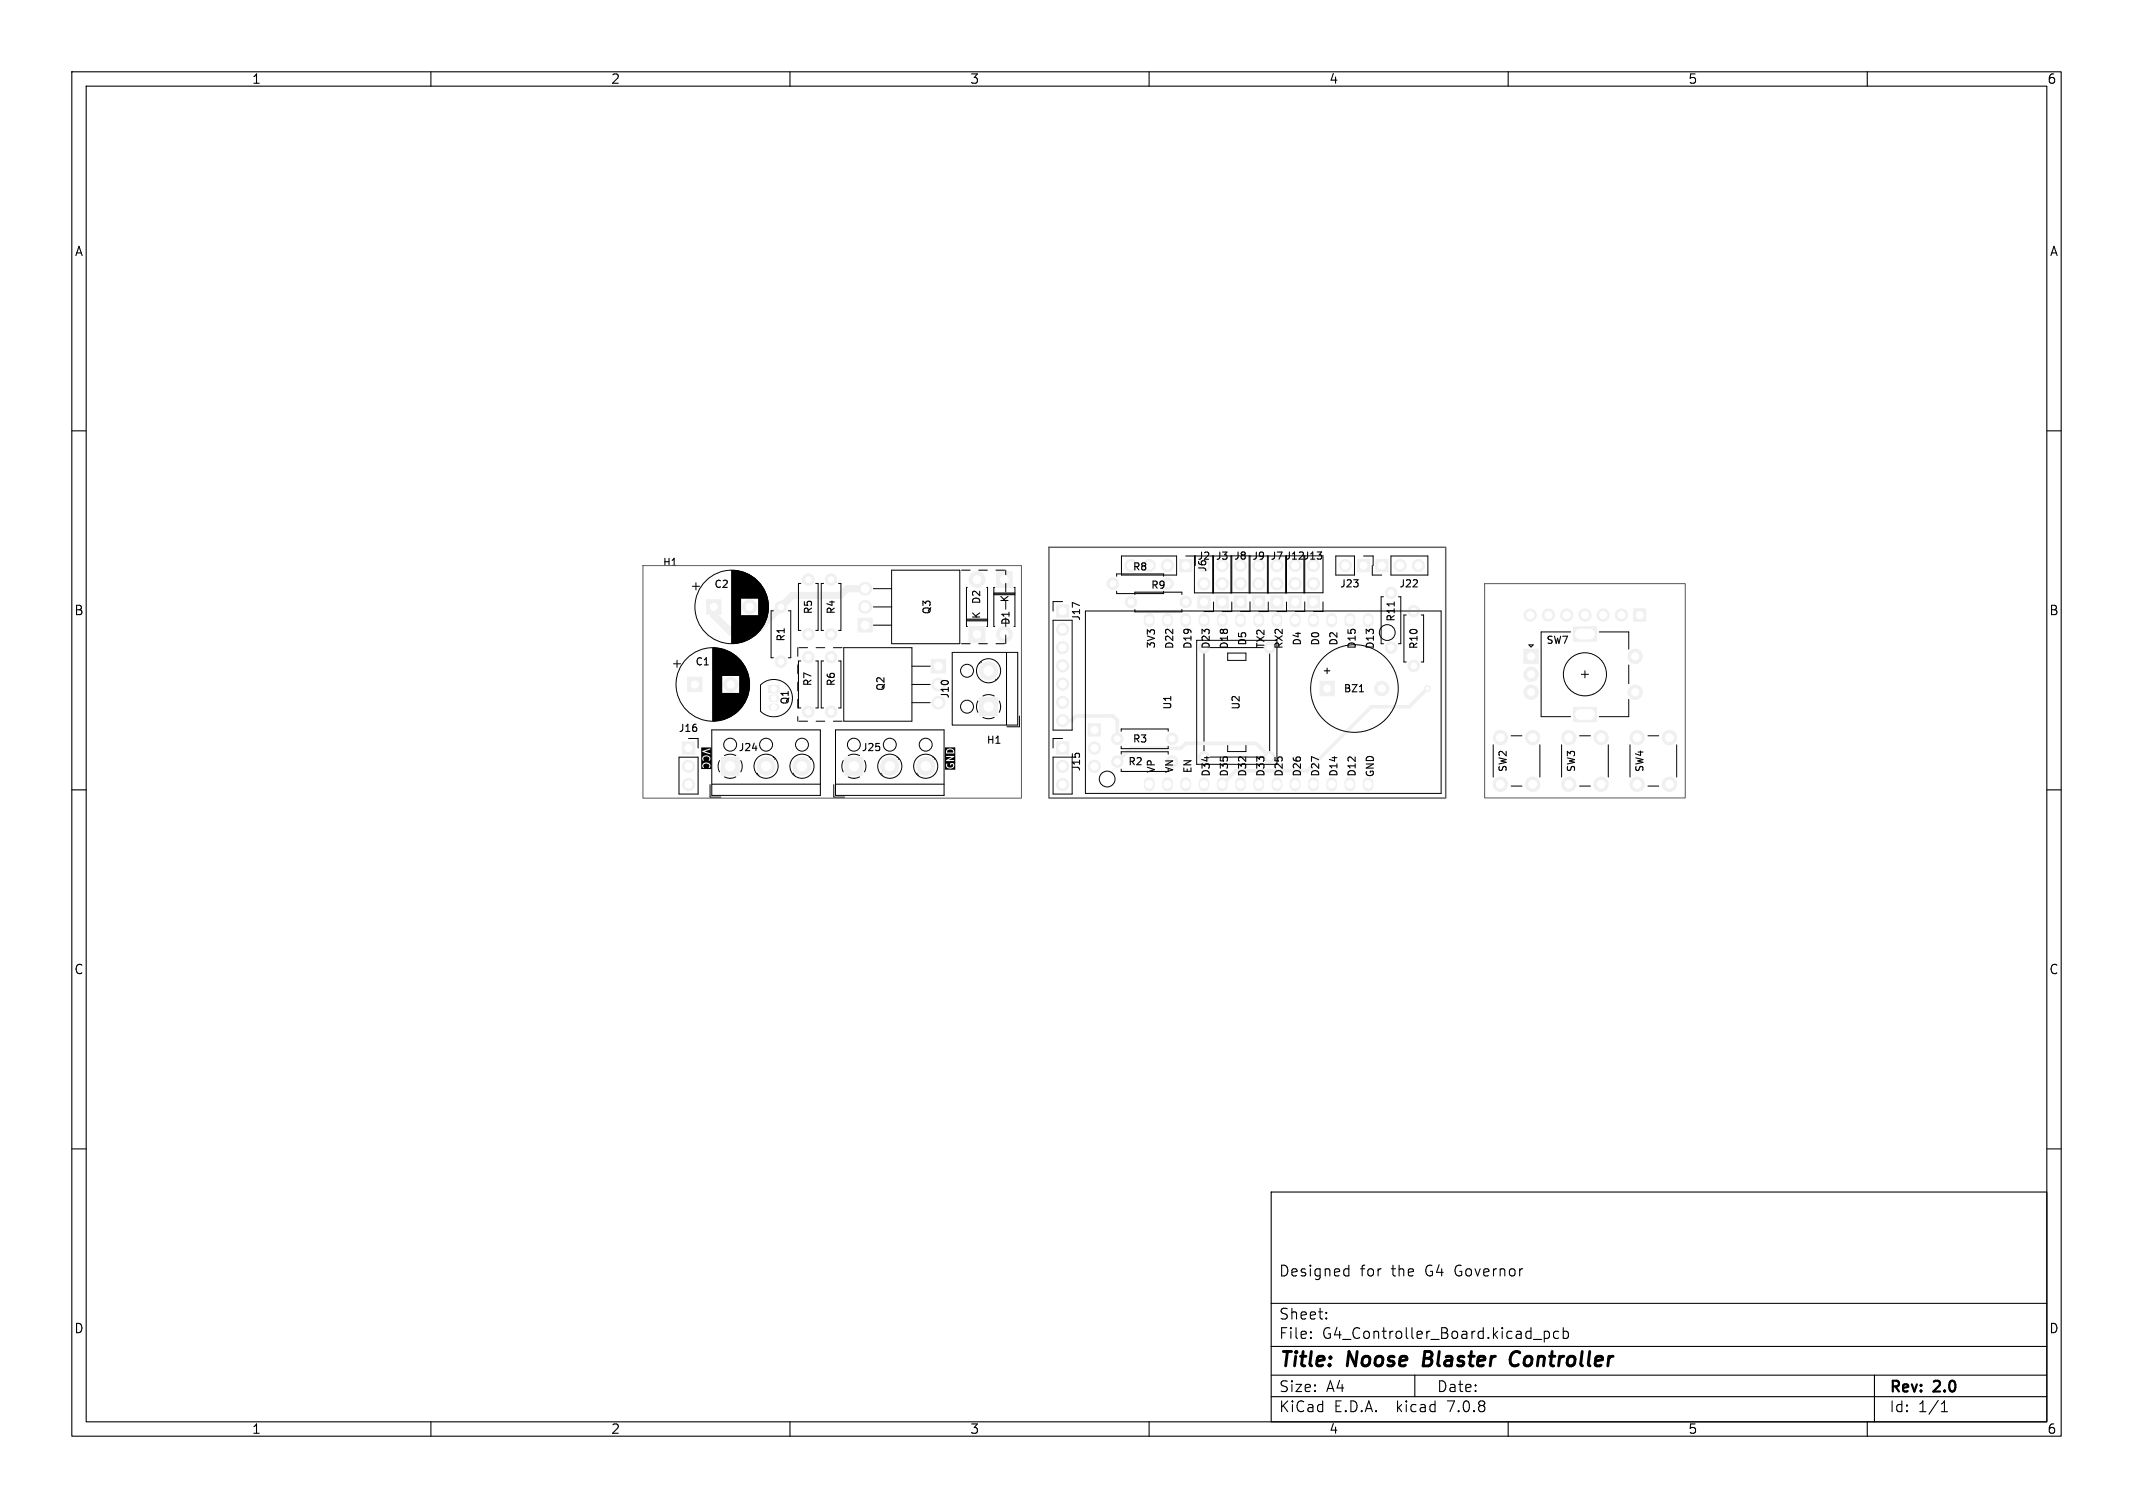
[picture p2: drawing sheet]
<svg xmlns="http://www.w3.org/2000/svg" width="297mm" height="210mm" viewBox="0 0 297 210" stroke-linecap="round" stroke-linejoin="round" font-family="sans-serif">
<g fill="none" stroke="#000" stroke-width=".15">
<path d="M10 10h277v190h-277zM12 12h273v186h-273zM60 10v2M110 10v2M160 10v2M210 10v2M260 10v2M10 60h2M285 60h2M189.3 96.3h.6M194.1 83.8v.6M10 110h2"/>
<path d="M285 110h2M10 160h2M285 160h2M177 166h108v32h-108zM187.4 176.7l.4 .1M187.8 176.2v1.5M187.8 177.6l-.4 .1M60 198v2M110 198v2M160 198v2M177 194.5h108M177 191.5h108"/>
<path d="M177 187.5h108M177 181.5h108M182.5 186.3h.1l-.1 .1M182.5 186.3v.1M182.5 185.5v.1M182.5 185.5h.1l-.1 .1M184.7 183.6v.1M184.7 183.6h-.1l.1 .1M184.7 182.8v.1M184.7 182.8h-.1l.1 .1M197 191.5v3M210 198v2"/>
<path d="M213.5 186.5h1.2M215 185.4v1.5M215 185.5l.5-.1 .2 .3v.4l-.1 .2-.1 .1-.5-.1M217 185.5l-.4-.1-.3 .3v.4l.2 .2 .1 .1 .4-.1M217.7 185.5l.4-.1 .3 .3v.4l-.2 .2-.1 .1-.4-.1M217.7 184.9v1.5M260 198v2M261 191.5v6.5M270.3 196.6h.9M270.3 195.5l.4-.4v1.5"/>
</g>
<path d="M198.4 188.2l-.2 2h.7M211.3 188.2a1.13 1.13 0 0 0-1 .7 1.13 1.13 0 0 0 .3 1.2l.2 .1 .5-.1" fill="none" stroke="#000" stroke-width=".4"/>
<g fill="none" stroke="#000" stroke-width=".14">
<path d="M101.9 79.4v10.2M102 79.4v10.2M102.1 79.4v10.2M102.2 79.4v10.2M102.2 79.5v10.1M102.3 79.5v10.1M102.4 79.5v10.1M102.5 79.5v10.1M102.6 79.5v10.1M102.6 79.5v10M102.7 79.5v10M102.8 79.5v10"/>
<path d="M102.9 79.5v10M103 79.6v9.9M103.1 79.6v9.9M103.2 79.6v3.7M103.3 79.6v3.7M103.4 79.7v3.6M103.5 79.7v3.6M103.6 79.7v3.6M103.6 79.8v3.5M103.7 79.8v3.5M103.8 79.8v3.5M103.9 79.8v3.5"/>
<path d="M103.9 79.9v3.4M104 79.9v3.4M104.1 79.9v3.4M104.1 80v3.3M104.2 80v3.3M124.2 79.4h9.4v10.2h-9.4zM133.9 79.4h1.2M136.3 79.4h1.2M138.7 79.4h1.2M140 79.4v.6M156.2 77.4h7.6v2.7h-7.6zM166.3 77.4v5.2h5.2v-5.2"/>
<path d="M166.4 77.4v1.4M168.9 77.4v5.2M169 77.4v5.2M171.4 77.4v5.2h2.7v-5.2M173.9 77.4v5.2h5.2v-5.2M176.5 77.4v5.2M176.6 77.4v5.2M179 77.4v5.2h5.2v-5.2h-19.1M181.6 77.4v5.2M181.7 77.4v5.2M186 77.4h2.6v2.7h-2.6zM189.9 77.4h1.3v1.4"/>
<path d="M191.1 78.8v1.3h1.3M193.7 77.4h5.1v2.7h-5.1zM93.8 92.4h1M94.3 91.9v1M96.4 81.6h1M96.9 81.1v1M99.3 90.2v10.2M99.4 90.2v10.2M99.5 90.2v10.2M99.6 90.2v10.2M99.6 90.3v10.1M99.7 90.3v10.1"/>
<path d="M99.8 90.3v10.1M99.9 90.3v10.1M100 90.3v10M100.1 90.3v10M100.2 90.3v10M100.3 90.3v10M100.3 90.4v9.9M100.4 90.4v9.9M100.5 90.4v9.9M100.5 90.4v9.8M100.5 90.4v3.7M100.5 96.6v3.6"/>
<path d="M100.6 90.4v3.7M100.6 96.6v3.6M100.7 90.4v3.7M100.7 96.6v3.6M100.7 90.5v3.6M100.8 90.5v3.6M100.8 96.6v3.6M100.9 90.5v3.6M100.9 96.6v3.5M101 90.5v3.6M101 96.6v3.5M101.1 90.6v3.5"/>
<path d="M101.1 96.6v3.5M101.1 96.6v3.4M101.2 90.6v3.5M101.2 96.6v3.4M101.3 90.6v3.5M101.3 96.6v3.4M101.3 90.7v3.4M101.4 90.7v3.4M101.4 96.6v3.3M101.5 90.7v3.4M101.5 96.6v3.3M101.5 90.8v3.3"/>
<path d="M101.6 90.8v3.3M101.6 96.6v3.2M101.7 90.8v3.3M101.7 96.6v3.2M101.7 90.9v3.2M101.8 90.9v3.2M101.8 96.6v3.1M101.9 90.9v3.2M101.9 96.6v3.1M101.9 91v3.1M101.9 96.6v3M102 91v3.1"/>
<path d="M102 96.6v3M102.1 91.1v3M102.1 96.6v3M102.1 96.6v2.9M102.2 91.2v2.9M102.2 96.6v2.9M102.3 91.2v2.9M102.3 96.6v2.8M102.3 91.3v2.8M102.4 91.3v2.8M102.4 96.6v2.7M102.5 91.4v2.7"/>
<path d="M102.5 96.6v2.7M102.5 96.6v2.6M102.6 91.5v2.6M102.6 96.6v2.6M102.6 96.6v2.5M102.7 91.5v2.6M102.7 96.6v2.5M102.7 91.6v2.5M102.7 96.6v2.4M102.8 91.6v2.5M102.8 96.6v2.4M102.8 91.7v2.4"/>
<path d="M102.9 91.7v2.4M102.9 96.6v2.3M102.9 91.8v2.3M102.9 96.6v2.2M103 91.8v2.3M103 96.6v2.2M103 91.9v6.9M103.1 91.9v6.8M103.1 92v6.7M103.1 92v6.6M103.2 85.8v3.6M103.2 92.1v6.5"/>
<path d="M103.2 92.1v6.4M103.3 92.2v6.3M103.3 85.8v3.6M103.3 92.2v6.2M103.3 92.3v6.1M103.4 85.8v3.6M103.4 92.3v6M103.4 92.4v5.9M103.5 92.4v5.8M103.5 85.8v3.5M103.5 92.5v5.6M103.6 85.8v3.5"/>
<path d="M103.6 92.6v5.4M103.6 92.7v5.3M103.7 92.7v5.2M103.7 85.8v3.5M103.7 92.8v5M103.7 92.9v4.9M103.8 85.8v3.4M103.8 93v4.7M103.8 93v4.6M103.9 93.1v4.4M103.9 85.8v3.4M103.9 93.2v4.2"/>
<path d="M103.9 93.3v4.1M104 85.8v3.4M104 93.4v3.9M104 85.8v3.3M104 93.5v3.7M104.1 93.6v3.5M104.1 85.8v3.3M104.1 93.7v3.2M104.1 93.8v3M104.2 85.8v3.3M104.2 93.9v2.8M104.2 85.8v3.2"/>
<path d="M104.2 94.1v2.4M104.3 94.3v2.1M104.3 80v3.3M104.3 85.8v3.2M104.3 94.5v1.7M104.3 80.1v3.2M104.3 94.7v1.2M104.4 80.1v3.2M104.4 85.8v3.2M104.4 85.8v3.1M104.5 80.2v3.1M104.5 85.8v3.1"/>
<path d="M104.6 80.2v3.1M104.6 85.8v3M104.6 80.3v3M104.7 80.3v3M104.7 85.8v3M104.7 85.8v2.9M104.8 80.3v3M104.8 85.8v2.9M104.8 80.4v2.9M104.9 80.4v2.9M104.9 85.8v2.8M105 80.5v2.8"/>
<path d="M105 85.8v2.8M105 85.8v2.7M105.1 80.6v2.7M105.1 85.8v2.7M105.1 85.8v2.6M105.2 80.6v2.7M105.2 85.8v2.6M105.2 80.7v2.6M105.2 85.8v2.5M105.3 80.7v2.6M105.3 85.8v2.5M105.3 80.8v2.5"/>
<path d="M105.4 80.8v2.5M105.4 85.8v2.4M105.4 80.9v2.4M105.5 80.9v2.4M105.5 85.8v2.3M105.5 81v2.3M105.6 81v2.3M105.6 85.8v2.2M105.6 81.1v6.9M105.7 81.1v6.8M105.7 81.2v6.7M105.8 81.2v6.6"/>
<path d="M105.8 81.3v6.5M105.8 81.3v6.4M105.9 81.4v6.3M105.9 95.4v3.6M105.9 95.4a2.6 2.6 0 0 1 3.7 0 2.6 2.6 0 0 1 0 3.7 2.6 2.6 0 0 1-3.7 0M105.9 81.4v6.2M106 81.5v6.1M106 81.5v6M106 81.6v5.9M106.1 81.6v5.8M106.1 81.7v5.7M106.2 81.8v5.5"/>
<path d="M106.2 81.8v5.4M106.2 81.9v5.3M106.3 81.9v5.2M106.3 82v5M106.4 82.1v4.9M106.4 82.2v4.7M106.4 82.2v4.6M106.5 82.3v4.4M106.5 82.4v4.2M106.6 82.5v4.1M106.6 82.6v3.9M106.6 82.7v3.7"/>
<path d="M106.7 82.8v3.5M106.7 82.9v3.3M106.8 83v3M106.8 83.1v2.8M106.8 83.3v2.5M106.9 83.5v2.1M106.9 83.7v1.7M107 83.9v1.2M107.7 85.1h-.3v6.5h.3M109.8 85.1h.3v6.5h-.3M111.1 90.2v1.2M111.1 92.6v1.2"/>
<path d="M111.1 95v1.2M111.1 97.4v1.2M111.1 99.8v.6M111.2 90.2h1.2M111.5 92h-.3v6.6h.3M111.5 81.3h-.3v6.5h.3M113.6 92h.3v6.6h-.3M113.6 81.3h.3v6.5h-.3M113.6 90.2h1.2M114.7 92h-.3v6.6h.3M114.7 81.3h-.3v6.5h.3M116 90.2h1.2"/>
<path d="M116.8 92h.3v6.6h-.3M116.8 81.3h.3v6.5h-.3M117.5 90.2h9.5v10.2h-9.5zM121.6 82h2.6M121.6 84.5h2.6M121.6 87.1h2.6M127 97.9h2.5M127 95.3h2.5M127 92.8h2.5M132.6 90.9h9.1v10.1h-9.1zM133.9 89.6h1.2M134.6 86.2h2.9"/>
<path d="M134.6 86.3h2.9M134.6 86.5h2.9M134.7 81.8h-.1v5.4h.1M136.2 97.6l-.2 .8 .2 .8M136.3 89.6h1.2M136.4 92.3v.1M136.6 92.1l.1 .1M136.9 96.9l.7-.2 .8 .2M136.9 99.9l.8 .2 .7-.2M137.4 81.8h.1v5.4h-.1M138.4 82.6h2.9M138.4 82.8h2.9"/>
<path d="M138.4 82.7h2.9M138.5 81.8h-.1v5.4h.1M138.6 94.6l.1 .1M138.7 89.6h1.2M138.9 94.4v.1M139.1 97.6l.2 .8M139.3 98.4l-.2 .8M140 81.2v1.2M140 83.6v1.2M140 88.4v1.2M140.1 90.9v10.1M141.2 81.8h.1v5.4h-.1"/>
<path d="M141.9 99.7v1.5h-1.7M146.6 86.4h2.7v15.3h-2.7zM148 83.8h-1.4v1.3M151.1 85.1h49.6v25.4h-49.6zM155.5 80.3v-.4h6.5v.4M155.5 82.3v.4h6.5M158 82.8v-.3h6.6v.3M158 84.9v.3h6.6v-.3M166.6 89.2h11.2v17.2h-11.2zM167.6 90.2h9.2v15.2h-9.2zM169 83.8v1.4h-1.4M170.9 90.9h2.6v1.1h-2.6z"/>
<path d="M171.5 83.8v1.4h-1.3M174.1 83.8v1.4h-1.4M176.6 83.8v1.4h-1.3M179.1 83.8v1.4h-1.3M181.7 83.8v1.4h-1.4M184.2 83.8v1.4h-1.3M192.6 83.1h-.3v6.5h.3M194.7 83.1h.3v6.5h-.3M195.8 85.6h-.3v6.6h.3M197.9 85.6h.3v6.6h-.3M212.9 89.8h.6l-.3 .3zM218.7 88h-4.1v11.8h4.1"/>
<path d="M220.2 93.9h1M220.7 93.4v1M222.7 88h4.1v2.4M226.8 97.4v2.4h-4.1M226.8 92.6v2.6M94.5 105.4h2.7v5.2h-2.7zM95.9 102.8h1.3v1.4M98.9 109.3v1.7h1.5M99.1 101.6h15.1v9.2h-15.1zM99.1 109.2h15.1M100.2 105.9l-.2 .8 .2 .8M100.9 108.2l.8 .2"/>
<path d="M102.5 108.2l-.8 .2M102.5 105.2l-.9-.2-.7 .2M103.2 105.9l.1 .8-.1 .8M105.5 107.7l-.1 .1M105.7 107.9l-.1 .1M107.7 105.4v.1M107.9 105.6v.1M110.5 107.7l-.1 .1M110.7 107.9l-.1 .1M111.2 100.4h1.2M112.7 105.4v.1M112.9 105.6v.1"/>
<path d="M113.6 100.4h1.2M116 100.4h1.2M116.1 109.3v1.7h1.5M116.3 101.6h15.2v9.2h-15.2zM116.3 109.2h15.2M117.4 105.9l-.2 .8 .2 .8M119.7 108.2a1.68 1.68 0 0 1-1.6 0M119.7 105.2l-.8-.2-.8 .2M120.4 105.9l.2 .8-.2 .8M122.7 107.7l-.1 .1M122.9 107.9l-.1 .1M125 105.4l-.1 .1"/>
<path d="M125.2 105.6l-.1 .1M127.7 107.7l-.1 .1M127.9 107.9l-.1 .1M130 105.4l-.1 .1M130.2 105.6l-.1 .1M146.6 105.4h2.7v5.2h-2.7zM148 102.8h-1.4v1.4M156.1 101.8v-.3h6.6v.3M156.1 103.9v.4h6.6v-.4M156.1 105v-.3h6.6v.3M156.1 107.1v.3h6.6M170.9 103.6h2.6v1.1h-2.6z"/>
<path d="M207.9 103.7v4.5M210.4 102.5h1.5M210.4 109.5h1.5M214.4 103.7v4.5M217.4 103.7v4.5M219.9 102.5h1.5M219.9 109.5h1.5M223.9 103.7v4.5M227 103.7v4.5M229.5 102.5h1.5M229.5 109.5h1.5M233.5 103.7v4.5"/>
<circle cx="99.3" cy="95.3" r="5.1"/>
<circle cx="101.9" cy="84.5" r="5.1"/>
<circle cx="134.6" cy="93.4" r=".9"/>
<circle cx="134.6" cy="98.4" r=".9"/>
<circle cx="137.6" cy="93.4" r="1.68"/>
<circle cx="188.6" cy="95.9" r="6.1"/>
<circle cx="193.2" cy="88.1" r="1.1"/>
<circle cx="220.7" cy="93.9" r="3"/>
<circle cx="101.7" cy="103.7" r=".9"/>
<circle cx="106.7" cy="103.7" r=".9"/>
<circle cx="106.7" cy="106.7" r="1.68"/>
<circle cx="111.7" cy="106.7" r="1.68"/>
<circle cx="111.7" cy="103.7" r=".9"/>
<circle cx="118.9" cy="103.7" r=".9"/>
<circle cx="123.9" cy="106.7" r="1.68"/>
<circle cx="123.9" cy="103.7" r=".9"/>
<circle cx="128.9" cy="106.7" r="1.68"/>
<circle cx="128.9" cy="103.7" r=".9"/>
<circle cx="154.2" cy="108.5" r="1.1"/>
</g>
<g fill="#f0f0f0" stroke="#f0f0f0" stroke-width=".14">
<path d="M95.8 94.3h2v2h-2z"/>
<path d="M98.4 83.5h2v2h-2z"/>
<path d="M119.5 86.1h2v1.9h-2z"/>
<path d="M177 83h1.7v1.7h-1.7z"/>
<path d="M136.4 97.2h2.5v2.5h-2.5z"/>
<path d="M100.4 105.5h2.5v2.5h-2.5z"/>
<path d="M129.7 91.8h2v1.9h-2z"/>
<path d="M107 95.4h1.5v1.1h-1.5z"/>
<path d="M182 83h1.7v1.7h-1.7z"/>
<path d="M138.8 79.6h2.2v2.2h-2.2z"/>
<path d="M117.6 105.5h2.5v2.5h-2.5z"/>
<path d="M95 103.3h1.7v1.7h-1.7z"/>
<path d="M191.6 77.9h1.7v1.7h-1.7z"/>
<path d="M174.4 83h1.7v1.7h-1.7z"/>
<path d="M169.3 83h1.7v1.7h-1.7z"/>
<path d="M219.1 98.5h3.2v2h-3.2z"/>
<path d="M219.1 87.3h3.2v2h-3.2z"/>
<path d="M212.2 90.4h2v2h-2z"/>
<path d="M183.8 94.9h2v2h-2z"/>
<path d="M166.8 83h1.7v1.7h-1.7z"/>
<path d="M189 77.9h1.7v1.7h-1.7z"/>
<path d="M147.1 84.3h1.7v1.7h-1.7z"/>
<path d="M164.3 77.9h1.7v1.7h-1.7z"/>
<path d="M171.9 83h1.7v1.7h-1.7z"/>
<path d="M179.5 83h1.7v1.7h-1.7z"/>
<path d="M134.9 87.2h2.2v2.2h-2.2z"/>
<path d="M147.1 103.3h1.7v1.7h-1.7z"/>
<path d="M151.5 100.8h1.7v1.7h-1.7z"/>
<path d="M227.5 84.8h1.7v1.7h-1.7z"/>
<circle cx="101.8" cy="95.3" r="1"/>
<circle cx="104.4" cy="84.5" r="1"/>
<circle cx="115.7" cy="99.1" r=".8"/>
<circle cx="115.7" cy="91.5" r=".8"/>
<circle cx="177.8" cy="78.8" r=".85"/>
<circle cx="177.8" cy="81.3" r=".85"/>
<circle cx="137.6" cy="93.4" r="1.25"/>
<circle cx="111.7" cy="106.7" r="1.25"/>
<circle cx="106.7" cy="106.7" r="1.25"/>
<circle cx="176.8" cy="90.2" r=".76"/>
<circle cx="167.6" cy="90.2" r=".76"/>
<circle cx="176.8" cy="105.4" r=".76"/>
<circle cx="167.6" cy="105.4" r=".76"/>
<circle cx="162.6" cy="81.3" r=".8"/>
<circle cx="154.9" cy="81.3" r=".8"/>
<circle cx="112.5" cy="91.5" r=".8"/>
<circle cx="112.5" cy="99.1" r=".8"/>
<circle cx="182.9" cy="78.7" r=".85"/>
<circle cx="182.9" cy="81.3" r=".85"/>
<circle cx="139.9" cy="88.3" r="1.1"/>
<circle cx="128.9" cy="106.7" r="1.25"/>
<circle cx="123.9" cy="106.7" r="1.25"/>
<circle cx="95.9" cy="109.3" r=".85"/>
<circle cx="95.9" cy="106.7" r=".85"/>
<circle cx="213.4" cy="102.7" r="1"/>
<circle cx="213.4" cy="109.2" r="1"/>
<circle cx="208.9" cy="102.7" r="1"/>
<circle cx="208.9" cy="109.2" r="1"/>
<circle cx="112.5" cy="88.3" r=".8"/>
<circle cx="112.5" cy="80.7" r=".8"/>
<circle cx="193.7" cy="82.6" r=".8"/>
<circle cx="193.7" cy="90.2" r=".8"/>
<circle cx="197.5" cy="78.8" r=".85"/>
<circle cx="194.9" cy="78.8" r=".85"/>
<circle cx="175.3" cy="78.8" r=".85"/>
<circle cx="175.3" cy="81.3" r=".85"/>
<circle cx="232.5" cy="102.7" r="1"/>
<circle cx="232.5" cy="109.2" r="1"/>
<circle cx="228" cy="102.7" r="1"/>
<circle cx="228" cy="109.2" r="1"/>
<circle cx="115.7" cy="80.7" r=".8"/>
<circle cx="115.7" cy="88.3" r=".8"/>
<circle cx="108.7" cy="92.1" r=".8"/>
<circle cx="108.7" cy="84.5" r=".8"/>
<circle cx="170.2" cy="78.8" r=".85"/>
<circle cx="170.2" cy="81.3" r=".85"/>
<circle cx="163.2" cy="102.9" r=".8"/>
<circle cx="155.6" cy="102.9" r=".8"/>
<circle cx="227.7" cy="91.4" r="1"/>
<circle cx="227.7" cy="96.4" r="1"/>
<circle cx="213.2" cy="93.9" r="1"/>
<circle cx="213.2" cy="96.4" r="1"/>
<circle cx="192.4" cy="95.9" r="1"/>
<circle cx="167.6" cy="81.3" r=".85"/>
<circle cx="187.3" cy="78.8" r=".85"/>
<circle cx="148" cy="100.3" r=".85"/>
<circle cx="148" cy="97.8" r=".85"/>
<circle cx="148" cy="95.3" r=".85"/>
<circle cx="148" cy="92.7" r=".85"/>
<circle cx="148" cy="90.2" r=".85"/>
<circle cx="148" cy="87.6" r=".85"/>
<circle cx="196.9" cy="85.1" r=".8"/>
<circle cx="196.9" cy="92.7" r=".8"/>
<circle cx="157.5" cy="78.8" r=".85"/>
<circle cx="160" cy="78.8" r=".85"/>
<circle cx="162.6" cy="78.8" r=".85"/>
<circle cx="155.6" cy="106.1" r=".8"/>
<circle cx="163.2" cy="106.1" r=".8"/>
<circle cx="165.1" cy="83.8" r=".8"/>
<circle cx="157.5" cy="83.8" r=".8"/>
<circle cx="222.9" cy="102.7" r="1"/>
<circle cx="222.9" cy="109.2" r="1"/>
<circle cx="218.4" cy="102.7" r="1"/>
<circle cx="218.4" cy="109.2" r="1"/>
<circle cx="172.7" cy="78.7" r=".85"/>
<circle cx="172.7" cy="81.3" r=".85"/>
<circle cx="180.3" cy="78.7" r=".85"/>
<circle cx="180.3" cy="81.3" r=".85"/>
<circle cx="136" cy="80.7" r="1.1"/>
<circle cx="148" cy="109.3" r=".85"/>
<circle cx="148" cy="106.7" r=".85"/>
<circle cx="152.4" cy="106.7" r=".85"/>
<circle cx="152.4" cy="104.2" r=".85"/>
<circle cx="213.1" cy="85.7" r=".85"/>
<circle cx="215.6" cy="85.7" r=".85"/>
<circle cx="218.1" cy="85.7" r=".85"/>
<circle cx="220.7" cy="85.7" r=".85"/>
<circle cx="223.2" cy="85.7" r=".85"/>
<circle cx="225.8" cy="85.7" r=".85"/>
<circle cx="198.8" cy="95.9" r=".4"/>
</g>
<path d="M120.4 82h.1M120.4 84.5h.1M130.6 97.9h.1M130.6 95.3h.1" fill="none" stroke="#f0f0f0" stroke-width="1.9"/>
<g fill="none" stroke="#f0f0f0" stroke-width="1.5">
<path d="M160 86.1v.5M162.6 86.1v.5M165.1 86.1v.5M167.6 86.1v.5M170.2 86.1v.5M172.7 86.1v.5M175.3 86.1v.5M177.8 86.1v.5M180.3 86.1v.5M182.9 86.1v.5M185.4 86.1v.5M188 86.1v.5"/>
<path d="M190.5 86.1v.5M160 109v.5M162.6 109v.5M165.1 109v.5M167.6 109v.5M170.2 109v.5M172.7 109v.5M175.3 109v.5M177.8 109v.5M180.3 109v.5M182.9 109v.5M185.4 109v.5"/>
<path d="M188 109v.5M190.5 109v.5"/>
</g>
<path d="M107.5 98.5h.5M107.5 97.2h.5" fill="none" stroke="#f0f0f0" stroke-width="1.1"/>
<path d="M198.8 95.9l-2.6 2.5h-5.2l-9 8.9h-9.9l-1.9 1.9M148 100.3h1.2l.7-.6h5l.7 .6v2.6M176.8 105.4l-1.9-1.9h-9.8l-.7 .7h-7l-1.8 1.9" fill="none" stroke="#f0f0f0" stroke-width=".5"/>
<path d="M120.5 82h-2.6l-.9 .9h-6.7l-5.1 5.1h-3.4l-2.4-2.4v-1.1" fill="none" stroke="#f0f0f0" stroke-width="1"/>
<g fill="#fff" stroke="#fff" stroke-width=".14">
<circle cx="198.8" cy="95.9" r=".2"/>
<circle cx="101.8" cy="95.3" r=".5"/>
<circle cx="96.8" cy="95.3" r=".5"/>
<circle cx="104.4" cy="84.5" r=".5"/>
<circle cx="99.4" cy="84.5" r=".5"/>
<circle cx="120.5" cy="82" r=".55"/>
<circle cx="120.5" cy="84.5" r=".55"/>
<circle cx="120.5" cy="87.1" r=".55"/>
<circle cx="115.7" cy="99.1" r=".4"/>
<circle cx="115.7" cy="91.5" r=".4"/>
<circle cx="195" cy="104.7" r="1.6"/>
<circle cx="160" cy="86.4" r=".51"/>
<circle cx="162.6" cy="86.4" r=".51"/>
<circle cx="165.1" cy="86.4" r=".51"/>
<circle cx="167.6" cy="86.4" r=".51"/>
<circle cx="170.2" cy="86.4" r=".51"/>
<circle cx="172.7" cy="86.4" r=".51"/>
<circle cx="175.3" cy="86.4" r=".51"/>
<circle cx="177.8" cy="86.4" r=".51"/>
<circle cx="180.3" cy="86.4" r=".51"/>
<circle cx="182.9" cy="86.4" r=".51"/>
<circle cx="185.4" cy="86.4" r=".51"/>
<circle cx="188" cy="86.4" r=".51"/>
<circle cx="190.5" cy="86.4" r=".51"/>
<circle cx="190.5" cy="109.2" r=".51"/>
<circle cx="188" cy="109.2" r=".51"/>
<circle cx="185.4" cy="109.2" r=".51"/>
<circle cx="182.9" cy="109.2" r=".51"/>
<circle cx="180.3" cy="109.2" r=".51"/>
<circle cx="177.8" cy="109.2" r=".51"/>
<circle cx="175.3" cy="109.2" r=".51"/>
<circle cx="172.7" cy="109.2" r=".51"/>
<circle cx="170.2" cy="109.2" r=".51"/>
<circle cx="167.6" cy="109.2" r=".51"/>
<circle cx="165.1" cy="109.2" r=".51"/>
<circle cx="162.6" cy="109.2" r=".51"/>
<circle cx="160" cy="109.2" r=".51"/>
<circle cx="177.8" cy="78.8" r=".5"/>
<circle cx="177.8" cy="81.3" r=".5"/>
<circle cx="177.8" cy="83.8" r=".5"/>
<circle cx="93.3" cy="82.5" r="1.6"/>
<circle cx="137.6" cy="93.4" r=".65"/>
<circle cx="137.6" cy="98.4" r=".65"/>
<circle cx="111.7" cy="106.7" r=".65"/>
<circle cx="106.7" cy="106.7" r=".65"/>
<circle cx="101.7" cy="106.7" r=".65"/>
<circle cx="176.8" cy="90.2" r=".38"/>
<circle cx="176.8" cy="105.4" r=".38"/>
<circle cx="167.6" cy="105.4" r=".38"/>
<circle cx="130.7" cy="97.9" r=".55"/>
<circle cx="130.7" cy="95.3" r=".55"/>
<circle cx="130.7" cy="92.8" r=".55"/>
<circle cx="162.6" cy="81.3" r=".4"/>
<circle cx="154.9" cy="81.3" r=".4"/>
<circle cx="107.7" cy="98.5" r=".37"/>
<circle cx="107.7" cy="97.2" r=".37"/>
<circle cx="107.7" cy="96" r=".37"/>
<circle cx="112.5" cy="91.5" r=".4"/>
<circle cx="112.5" cy="99.1" r=".4"/>
<circle cx="182.9" cy="78.7" r=".5"/>
<circle cx="182.9" cy="81.3" r=".5"/>
<circle cx="182.9" cy="83.8" r=".5"/>
<circle cx="139.9" cy="88.3" r=".55"/>
<circle cx="139.9" cy="80.7" r=".55"/>
<circle cx="149.9" cy="80" r="1.6"/>
<circle cx="128.9" cy="106.7" r=".65"/>
<circle cx="123.9" cy="106.7" r=".65"/>
<circle cx="118.9" cy="106.7" r=".65"/>
<circle cx="95.9" cy="109.3" r=".5"/>
<circle cx="95.9" cy="106.7" r=".5"/>
<circle cx="95.9" cy="104.2" r=".5"/>
<circle cx="213.4" cy="102.7" r=".55"/>
<circle cx="213.4" cy="109.2" r=".55"/>
<circle cx="208.9" cy="102.7" r=".55"/>
<circle cx="208.9" cy="109.2" r=".55"/>
<circle cx="112.5" cy="88.3" r=".4"/>
<circle cx="112.5" cy="80.7" r=".4"/>
<circle cx="193.7" cy="82.6" r=".4"/>
<circle cx="193.7" cy="90.2" r=".4"/>
<circle cx="197.5" cy="78.8" r=".5"/>
<circle cx="194.9" cy="78.8" r=".5"/>
<circle cx="192.4" cy="78.8" r=".5"/>
<circle cx="175.3" cy="78.8" r=".5"/>
<circle cx="175.3" cy="81.3" r=".5"/>
<circle cx="175.3" cy="83.8" r=".5"/>
<circle cx="232.5" cy="102.7" r=".55"/>
<circle cx="232.5" cy="109.2" r=".55"/>
<circle cx="228" cy="102.7" r=".55"/>
<circle cx="228" cy="109.2" r=".55"/>
<circle cx="138.4" cy="107.3" r="1.6"/>
<circle cx="115.7" cy="80.7" r=".4"/>
<circle cx="115.7" cy="88.3" r=".4"/>
<circle cx="108.7" cy="92.1" r=".4"/>
<circle cx="108.7" cy="84.5" r=".4"/>
<circle cx="170.2" cy="78.8" r=".5"/>
<circle cx="170.2" cy="81.3" r=".5"/>
<circle cx="170.2" cy="83.8" r=".5"/>
<circle cx="163.2" cy="102.9" r=".4"/>
<circle cx="155.6" cy="102.9" r=".4"/>
<circle cx="227.7" cy="91.4" r=".5"/>
<circle cx="227.7" cy="96.4" r=".5"/>
<circle cx="213.2" cy="93.9" r=".5"/>
<circle cx="213.2" cy="96.4" r=".5"/>
<circle cx="213.2" cy="91.4" r=".5"/>
<circle cx="209.3" cy="93.9" r="1.1"/>
<circle cx="192.4" cy="95.9" r=".5"/>
<circle cx="184.8" cy="95.9" r=".5"/>
<circle cx="167.6" cy="81.3" r=".5"/>
<circle cx="167.6" cy="83.8" r=".5"/>
<circle cx="187.3" cy="78.8" r=".5"/>
<circle cx="189.9" cy="78.8" r=".5"/>
<circle cx="148" cy="100.3" r=".5"/>
<circle cx="148" cy="97.8" r=".5"/>
<circle cx="148" cy="95.3" r=".5"/>
<circle cx="148" cy="92.7" r=".5"/>
<circle cx="148" cy="90.2" r=".5"/>
<circle cx="148" cy="87.6" r=".5"/>
<circle cx="148" cy="85.1" r=".5"/>
<circle cx="232.1" cy="93.9" r="1.1"/>
<circle cx="196.9" cy="85.1" r=".4"/>
<circle cx="196.9" cy="92.7" r=".4"/>
<circle cx="157.5" cy="78.8" r=".5"/>
<circle cx="160" cy="78.8" r=".5"/>
<circle cx="162.6" cy="78.8" r=".5"/>
<circle cx="165.1" cy="78.8" r=".5"/>
<circle cx="155.6" cy="106.1" r=".4"/>
<circle cx="165.1" cy="83.8" r=".4"/>
<circle cx="157.5" cy="83.8" r=".4"/>
<circle cx="222.9" cy="102.7" r=".55"/>
<circle cx="222.9" cy="109.2" r=".55"/>
<circle cx="218.4" cy="102.7" r=".55"/>
<circle cx="218.4" cy="109.2" r=".55"/>
<circle cx="172.7" cy="78.7" r=".5"/>
<circle cx="172.7" cy="81.3" r=".5"/>
<circle cx="172.7" cy="83.8" r=".5"/>
<circle cx="180.3" cy="78.7" r=".5"/>
<circle cx="180.3" cy="81.3" r=".5"/>
<circle cx="180.3" cy="83.8" r=".5"/>
<circle cx="136" cy="80.7" r=".55"/>
<circle cx="136" cy="88.3" r=".55"/>
<circle cx="148" cy="109.3" r=".5"/>
<circle cx="148" cy="106.7" r=".5"/>
<circle cx="148" cy="104.2" r=".5"/>
<circle cx="152.4" cy="106.7" r=".5"/>
<circle cx="152.4" cy="104.2" r=".5"/>
<circle cx="152.4" cy="101.6" r=".5"/>
<circle cx="213.1" cy="85.7" r=".5"/>
<circle cx="215.6" cy="85.7" r=".5"/>
<circle cx="218.1" cy="85.7" r=".5"/>
<circle cx="220.7" cy="85.7" r=".5"/>
<circle cx="223.2" cy="85.7" r=".5"/>
<circle cx="225.8" cy="85.7" r=".5"/>
<circle cx="228.3" cy="85.7" r=".5"/>
</g>
<path d="M220 99.5h1.3M220 88.3h1.3" fill="none" stroke="#fff" stroke-width="1.5"/>
<path d="M97.6 104.1h1.5v3h-1.5v-.4h.2v.2h.2a.4 .4 0 0 1 .3-.6 .4 .4 0 0 1 .4 .6h.2v-.5l-.5-.2-.4 .1-.2 .4h-.2v-1h.2v.2h.2a.4 .4 0 0 1 .3-.6 .4 .4 0 0 1 .4 .6h.2v-.5l-.5-.2-.4 .1-.2 .4h-.2v-1l1.3 .3v-.1l-.8-.3 .8-.2v-.1l-1.3 .4zM131.9 104.5a.46 .46 0 0 1 .5-.1 .46 .46 0 0 1 .3 .4h-.8zM131.6 104.1h1.4v3.1h-1.4v-.6h.1l.2 .3 .5 .1 .4-.2 .1-.3-.2-.2h-.4l.1 .3v-.2h.3a.4 .4 0 0 1-.4 .5 .4 .4 0 0 1-.4-.5l-.1-.1-.1 .3h-.1v-.7l.2 .1h1v-.2h-.7l.8-.5h-1.1v.1h.7l-.9 .5v-1h1.2l.1-.3-.2-.3-.5-.1-.4 .2-.1 .5h-.1z" fill="#000"/>
<path d="M89.5 78.8h52.7v32.4h-52.7zM206.7 81.3h28v29.8h-28z" fill="none" stroke="#575757" stroke-width=".14"/>
<path d="M146.1 76.2h55.2v34.9h-55.2z" fill="none" stroke="#575757" stroke-width=".2"/>
<g font-size="2.8">
<text x="178" y="190.9">Title:</text>
<text x="187.7" y="190.9">Noose</text>
<text x="199" y="190.9">Blaster</text>
<text x="211.9" y="190.9">Controller</text>
</g>
<g font-size="2.1">
<text x="178" y="178">Designed</text>
<text x="189.4" y="178">for</text>
<text x="193.8" y="178">the</text>
<text x="198.6" y="178">G4 Governor</text>
<text x="178" y="184">Sheet:</text>
<text x="178" y="186.7">File:</text>
<text x="184.1" y="186.7">G4_Controller_Board.kicad_pcb</text>
<text x="178" y="196.9">KiCad</text>
<text x="178" y="194.1">Size:</text>
<text x="184.7" y="194.1">A4</text>
<text x="185.7" y="196.9">E.D.A.</text>
<text x="194.6" y="196.9">kicad</text>
<text x="200" y="194.1">Date:</text>
<text x="201.8" y="196.9">7.0.8</text>
<text x="263" y="194.3">Rev:</text>
<text x="263" y="196.9">Id:</text>
<text x="267.1" y="196.9">1/1</text>
<text x="269.4" y="194.3">2.0</text>
</g>
<g font-size="1.8">
<text x="35" y="11.9">1</text>
<text x="85" y="11.9">2</text>
<text x="135" y="11.9">3</text>
<text x="185" y="11.9">4</text>
<text x="235" y="11.9">5</text>
<text x="285" y="11.9">6</text>
<text x="10.3" y="35.9">A</text>
<text x="285.4" y="35.9">A</text>
<text x="10.3" y="85.9">B</text>
<text x="285.3" y="85.9">B</text>
<text x="10.3" y="135.9">C</text>
<text x="285.3" y="135.9">C</text>
<text x="10.3" y="185.9">D</text>
<text x="285.3" y="185.9">D</text>
<text x="35" y="199.9">1</text>
<text x="85" y="199.9">2</text>
<text x="135" y="199.9">3</text>
<text x="185" y="199.9">4</text>
<text x="235" y="199.9">5</text>
<text x="285" y="199.9">6</text>
</g>
<g font-size="1.4">
<text x="92.2" y="79">H1</text>
<text x="99.4" y="82.1">C2</text>
<text x="140.6" y="84" transform="rotate(-90 140.6 84)">K</text>
<text x="157.7" y="79.7">R8</text>
<text x="160.2" y="82.2">R9</text>
<text x="166.7" y="78.2">J2</text>
<text x="168.2" y="79.7" transform="rotate(-90 168.2 79.7)">J6</text>
<text x="169.2" y="78.2">J3</text>
<text x="171.7" y="78.1">J8</text>
<text x="174.3" y="78.2">J9</text>
<text x="176.8" y="78.2">J7 J12 J13</text>
<text x="186.5" y="82">J23</text>
<text x="194.8" y="82">J22</text>
<text x="109.5" y="89.4" transform="rotate(-90 109.5 89.4)">R1</text>
<text x="113.3" y="85.6" transform="rotate(-90 113.3 85.6)">R5</text>
<text x="116.4" y="85.6" transform="rotate(-90 116.4 85.6)">R4</text>
<text x="129.8" y="85.6" transform="rotate(-90 129.8 85.6)">Q3</text>
<text x="136.7" y="86.3" transform="rotate(-90 136.7 86.3)">K</text>
<text x="136.7" y="84.2" transform="rotate(-90 136.7 84.2)">D2</text>
<text x="140.8" y="87.1" transform="rotate(-90 140.8 87.1)">D1</text>
<text x="150.6" y="86.5" transform="rotate(-90 150.6 86.5)">J17</text>
<text x="194.4" y="86.7" transform="rotate(-90 194.4 86.7)">R11</text>
<text x="215.2" y="89.9">SW7</text>
<text x="96.7" y="92.9">C1</text>
<text x="113.2" y="95.7" transform="rotate(-90 113.2 95.7)">R7</text>
<text x="116.4" y="95.7" transform="rotate(-90 116.4 95.7)">R6</text>
<text x="161" y="90.4" transform="rotate(-90 161 90.4)">3V3</text>
<text x="163.6" y="90.5" transform="rotate(-90 163.6 90.5)">D22</text>
<text x="166.1" y="90.5" transform="rotate(-90 166.1 90.5)">D19</text>
<text x="168.6" y="90.5" transform="rotate(-90 168.6 90.5)">D23</text>
<text x="171.2" y="90.5" transform="rotate(-90 171.2 90.5)">D18</text>
<text x="173.7" y="90" transform="rotate(-90 173.7 90)">D5</text>
<text x="176.3" y="90.4" transform="rotate(-90 176.3 90.4)">TX2</text>
<text x="178.8" y="90.5" transform="rotate(-90 178.8 90.5)">RX2</text>
<text x="181.3" y="90" transform="rotate(-90 181.3 90)">D4</text>
<text x="183.9" y="90" transform="rotate(-90 183.9 90)">D0</text>
<text x="184" y="94.1">+</text>
<text x="186.4" y="90" transform="rotate(-90 186.4 90)">D2</text>
<text x="189" y="90.5" transform="rotate(-90 189 90.5)">D15</text>
<text x="191.5" y="90.5" transform="rotate(-90 191.5 90.5)">D13</text>
<text x="197.6" y="90.5" transform="rotate(-90 197.6 90.5)">R10</text>
<text x="110" y="98.2" transform="rotate(-90 110 98.2)">Q1</text>
<text x="123.4" y="96.3" transform="rotate(-90 123.4 96.3)">Q2</text>
<text x="132.3" y="97.4" transform="rotate(-90 132.3 97.4)">J10</text>
<text x="163.3" y="98.9" transform="rotate(-90 163.3 98.9)">U1</text>
<text x="172.8" y="98.9" transform="rotate(-90 172.8 98.9)">U2</text>
<text x="187" y="96.6">BZ1</text>
<text x="94.4" y="102.1">J16</text>
<text x="102.8" y="104.8">J24</text>
<text x="119.9" y="104.8">J25</text>
<text x="137.3" y="103.8">H1</text>
<text x="150.6" y="107.5" transform="rotate(-90 150.6 107.5)">J15</text>
<text x="157" y="106.8">R2</text>
<text x="157.7" y="103.6">R3</text>
<text x="161" y="107.7" transform="rotate(-90 161 107.7)">VP</text>
<text x="163.6" y="107.8" transform="rotate(-90 163.6 107.8)">VN</text>
<text x="166.1" y="107.8" transform="rotate(-90 166.1 107.8)">EN</text>
<text x="210" y="107.6" transform="rotate(-90 210 107.6)">SW2</text>
<text x="219.5" y="107.6" transform="rotate(-90 219.5 107.6)">SW3</text>
<text x="229" y="107.6" transform="rotate(-90 229 107.6)">SW4</text>
<text x="168.6" y="108.3" transform="rotate(-90 168.6 108.3)">D34</text>
<text x="171.2" y="108.3" transform="rotate(-90 171.2 108.3)">D35</text>
<text x="173.7" y="108.3" transform="rotate(-90 173.7 108.3)">D32</text>
<text x="176.3" y="108.3" transform="rotate(-90 176.3 108.3)">D33</text>
<text x="178.8" y="108.3" transform="rotate(-90 178.8 108.3)">D25</text>
<text x="181.3" y="108.3" transform="rotate(-90 181.3 108.3)">D26</text>
<text x="183.9" y="108.3" transform="rotate(-90 183.9 108.3)">D27</text>
<text x="186.4" y="108.3" transform="rotate(-90 186.4 108.3)">D14</text>
<text x="189" y="108.3" transform="rotate(-90 189 108.3)">D12</text>
<text x="191.5" y="108.3" transform="rotate(-90 191.5 108.3)">GND</text>
</g>
</svg>
